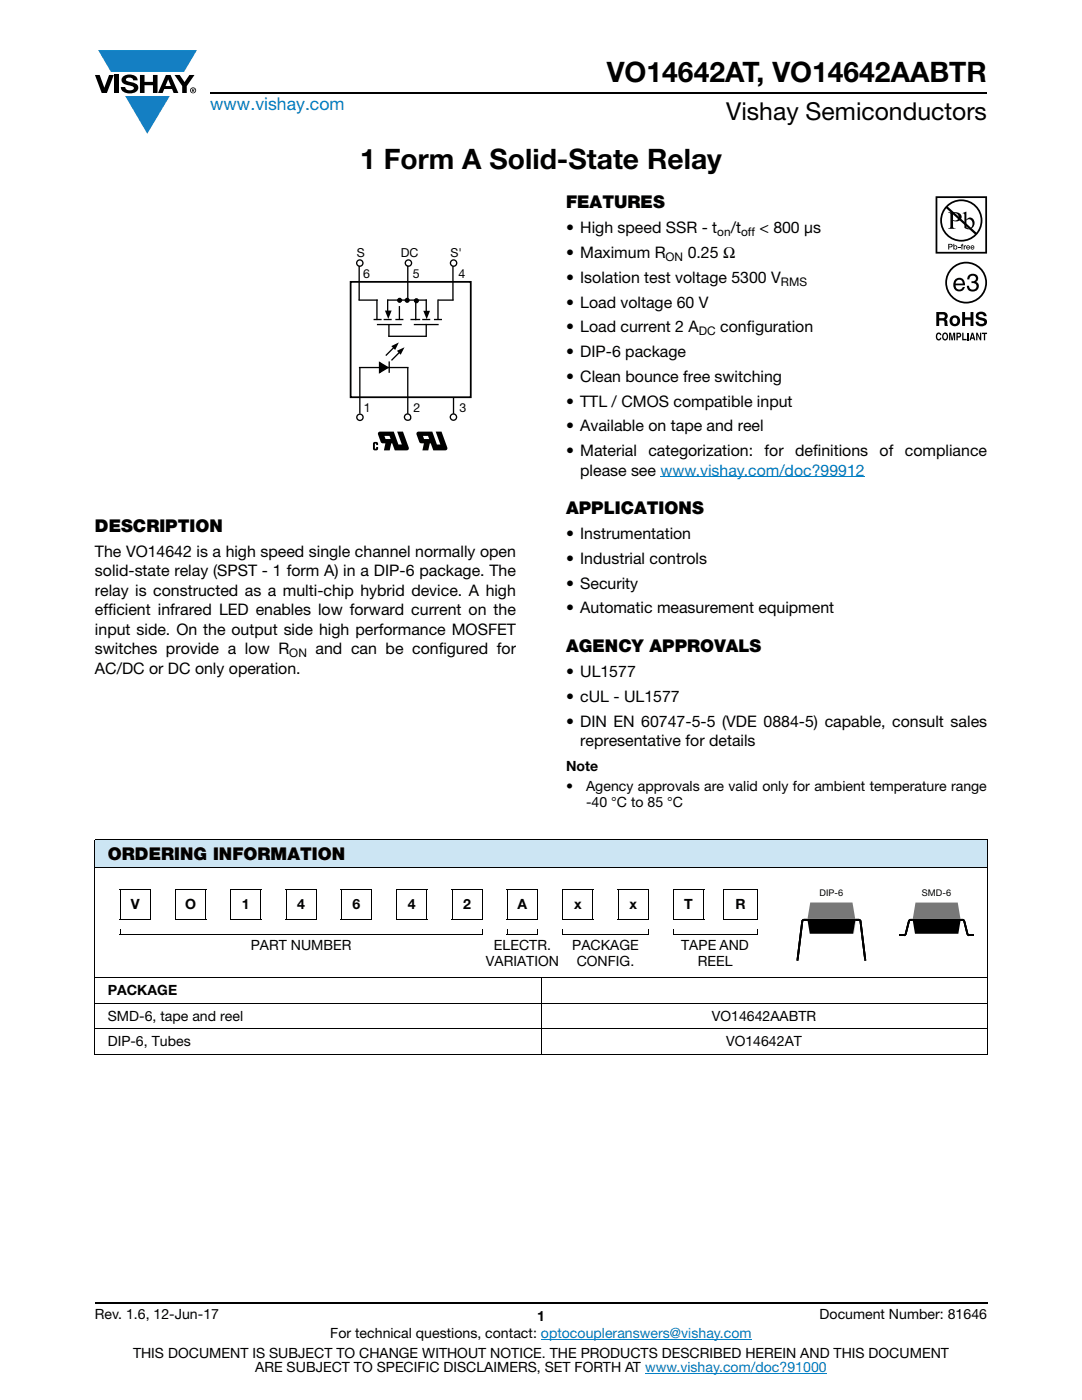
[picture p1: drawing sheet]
<svg xmlns="http://www.w3.org/2000/svg" width="216mm" height="279mm" viewBox="0 0 216 279" stroke-linecap="round" stroke-linejoin="round" font-family="sans-serif">
<g fill="#147fc3">
<path d="M19.6 10h19.7l-2.6 4.3h-1.1h-13.5z"/>
<path d="M25 19.2h8.9l-4.5 7.5z"/>
</g>
<g fill="#000">
<path d="M18.9 15h1l.9 2.5 1-2.5h.9l-1.4 3.6h-1zM22.9 15h.9v3.6h-.9zM24.6 15.3a2.1 2.1 0 0 1 2.8 .3l.1 .4h-.9a.79 .79 0 0 0-.7-.5 .79 .79 0 0 0-.8 .4l.3 .3 1 .2a1.08 1.08 0 0 1 1.2 1 1.08 1.08 0 0 1-1.1 1.2 1.73 1.73 0 0 1-2.4-1.2h.9a.96 .96 0 0 0 .8 .6 .96 .96 0 0 0 .9-.4 1.31 1.31 0 0 0-1.2-.6 1.03 1.03 0 0 1-1.1-.6 1.03 1.03 0 0 1 .2-1.1zM27.9 15h.9v1.3h1.7v-1.3h.9v3.6h-.9v-1.6h-1.7v1.6h-.9zM34.8 15h1.1l.9 1.4 1-1.4h1l-1.5 2.2v1.4h-.9v-1.4z"/>
<path d="M33.6 15.9l.5 1.3h-1.1zM33.1 15l-1.6 3.6h1l.3-.8h1.5l.3 .8h1l-1.6-3.6z"/>
<path d="M38.4 17.8h.2v.2h-.2zM38.3 17.7v.7h.1v-.3l.4 .3-.2-.3 .2-.2-.1-.2z"/>
<path d="M38.1 18a.46 .46 0 0 1 .9 0 .46 .46 0 0 1-.9 0zM37.9 18a.6 .6 0 0 0 1.2 0 .6 .6 0 0 0-1.2 0z"/>
</g>
<path d="M42 18.6h155M18.9 260h178.1" fill="none" stroke="#000" stroke-width=".36"/>
<path d="M131.8 95.2h40.8M107.9 267.3h42.1M128.7 274h36.3" fill="none" stroke="#007ec4" stroke-width=".2"/>
<path d="M69.8 49.1h24.3v40.8h-24.3z" fill="#fff"/>
<path d="M75.7 72.3l1.7 1.1-1.7 1z" fill="#000"/>
<path d="M75.7 72.3l1.7 1.1-1.7 1zM77.7 72.3v2" fill="none" stroke="#000" stroke-width=".26"/>
<circle cx="71.8" cy="52.5" r=".63" fill="#fff"/>
<circle cx="71.8" cy="52.5" r=".63" fill="none" stroke="#000" stroke-width=".26"/>
<circle cx="81.5" cy="52.5" r=".63" fill="#fff"/>
<circle cx="81.5" cy="52.5" r=".63" fill="none" stroke="#000" stroke-width=".26"/>
<circle cx="90.5" cy="52.5" r=".63" fill="#fff"/>
<circle cx="90.5" cy="52.5" r=".63" fill="none" stroke="#000" stroke-width=".26"/>
<circle cx="90.5" cy="83.2" r=".63" fill="#fff"/>
<g fill="none" stroke="#000" stroke-width=".26">
<path d="M71.7 53.2v6.6M77.4 59.9v2.1M77.4 59.9h7.7v2.1M83 59.9v3.9M71.8 73.4h9.6M74.7 63.8h1.3M75.3 64.8h4.7M76.7 63.8h1.3M78.5 69.5l-1.4 1.4M79 63.8h1.4M79.6 70.4l-1.4 1.4M82 63.8h1.7"/>
<path d="M82.7 64.8h4.7M84.4 63.8h1.3M85.1 64.8v2.3M86.7 63.8h1.4"/>
<circle cx="79.7" cy="59.9" r=".38"/>
<circle cx="81.2" cy="59.9" r=".38"/>
<circle cx="83.1" cy="60" r=".38"/>
<circle cx="90.5" cy="83.2" r=".63"/>
</g>
<g fill="#000">
<path d="M78.1 69.1l1.5-.8-.8 1.5zM79.2 70l1.5-.7-.7 1.5z"/>
<circle cx="79.7" cy="59.9" r=".38"/>
<circle cx="81.2" cy="59.9" r=".38"/>
<circle cx="83.1" cy="60" r=".38"/>
</g>
<circle cx="81.3" cy="83.2" r=".63" fill="#fff"/>
<circle cx="81.3" cy="83.2" r=".63" fill="none" stroke="#000" stroke-width=".26"/>
<circle cx="71.8" cy="83.3" r=".63" fill="#fff"/>
<g fill="none" stroke="#000" stroke-width=".26">
<path d="M71.7 59.9h3.6M75.2 59.9v3.8M81.4 53.1v6.7M87.4 59.9v3.7M87.6 59.9h2.8M90.4 53.2v6.6M71.8 73.4v9M77.6 67.1h7.3M77.6 64.9v2.1M79.7 61.2v2.4M81.4 73.4v9M90.5 79.4v3"/>
<circle cx="71.8" cy="83.3" r=".63"/>
</g>
<g fill="#000">
<path d="M76.8 62h1.3l-.6 1.7zM84.5 62h1.3l-.7 1.7zM74.5 88.3a.54 .54 0 0 1 .7-.1 .54 .54 0 0 1 .2 .6h-.3l-.1-.2h-.2v.9h.2l.1-.3h.3v.4a.58 .58 0 0 1-1 0z"/>
<path d="M76.7 87h1l.2 .6h-1zM75.5 86.3l-.1 .4 .6 1.5 .2 .2 .7 .1-.3 1.4h1.2l.3-1.4h.2l.5 1.4h2.4a.42 .42 0 0 0 .4-.6l-1.2-3.2h-1.2l1 2.6h-.7l-.9-2.6h-2.8z"/>
<path d="M84.4 87h1l.2 .6h-1zM83.2 86.3l-.1 .4 .6 1.5 .2 .2 .7 .1-.3 1.4h1.2l.3-1.4h.1l.6 1.4h2.4a.42 .42 0 0 0 .4-.6l-1.2-3.2h-1.2l1 2.6h-.7l-.9-2.6h-2.8z"/>
</g>
<path d="M70 56.3h23.9v23h-23.9z" fill="none" stroke="#000" stroke-width=".35"/>
<g fill="#fff">
<path d="M21.2 44.4h37.5v50.9h-37.5z"/>
<path d="M186.7 39.2h10.3v28.8h-10.3z"/>
</g>
<g fill="#000">
<path d="M191.2 49.3h.4v.1h-.4zM191.9 48.7h.3l-.2 .2 .2 .1v.1h-.2v.7h-.1v-.7h-.2zM192.3 49h.2v.1l.3-.1v.1l-.3 .1v.6h-.2zM193.3 54.9a1.07 1.07 0 0 1 1.3-.2 1.07 1.07 0 0 1 .5 1.2l-.4 .4a1.06 1.06 0 0 1 .5 1.4 1.06 1.06 0 0 1-1.4 .5l-.2-.1a1.02 1.02 0 0 1-.7-1.1h.5a.71 .71 0 0 0 .9 .8 .71 .71 0 0 0 .3-1.2l-.7-.1v-.4a.59 .59 0 0 0 .8-.4 .59 .59 0 0 0-.6-.7 .66 .66 0 0 0-.7 .8h-.4zM186.9 66.6l.4-.2h.3l.2 .5-.6-.2a.66 .66 0 0 0 .1 1l.3-.3h.2a.54 .54 0 0 1-.4 .6 .54 .54 0 0 1-.6-.5zM189.4 66.4h.4l.2 1.2 .2-1.2h.4v1.5h-.3v-1.3l-.2 1.3h-.2l-.3-1.3v1.3h-.2zM192 66.4h.3v1.2h.6v.3h-.9zM192 62.3h.6v1h1.1v-1h.5v2.8h-.5v-1.3h-1.1v1.3h-.6zM193 66.4h.3v1.5h-.3zM195 62.4a1.15 1.15 0 0 1 1.9 .7h-.6v-.2a.68 .68 0 0 0-1-.1v.4l.2 .1a1.29 1.29 0 0 1 1.5 .9 1.17 1.17 0 0 1-1.2 .9 1.17 1.17 0 0 1-1.1-.9h.5l.1 .2a.67 .67 0 0 0 1.1-.1l-.3-.3-.5-.1a.82 .82 0 0 1-.9-.5 .82 .82 0 0 1 .3-1zM194.8 66.4h.3l.5 1.1v-1.1h.2v1.5h-.3l-.5-1.1v1.1h-.2zM195.9 66.4h1.1v.3h-.4v1.2h-.3v-1.2h-.4z"/>
<path d="M187 39.5h9.6v10.8h-9.6zM186.7 39.2v11.4h10.3v-11.4z"/>
<path d="M189 56.4a3.8 3.8 0 0 1 7.6 0 3.8 3.8 0 0 1-7.6 0zM188.6 56.4a4.2 4.2 0 0 0 8.4 0 4.2 4.2 0 0 0-8.4 0z"/>
<path d="M189.1 41.3a3.9 3.9 0 0 1 5.3-.2 3.9 3.9 0 0 1 .4 5.3zM188.8 41.6l5.7 5.2a3.9 3.9 0 0 1-5.3 .1 3.9 3.9 0 0 1-.4-5.3zM187.6 44a4.2 4.2 0 0 0 8.4 0 4.2 4.2 0 0 0-8.4 0z"/>
<path d="M189.4 48.8v.4h.4v-.3zM189.2 48.7h.7l.2 .3-.2 .3-.5 .1v.4h-.2z"/>
<path d="M190.2 42.6v1.3a.75 .75 0 0 0 1.1-.6 .75 .75 0 0 0-1.1-.7zM189.2 42.4a2.81 2.81 0 0 1 2.4 .3 .97 .97 0 0 1 0 1.2 .97 .97 0 0 1-1.2 .2h-.2v1.1v.2l.5 .3h-1.5l.3-.2 .1-.3v-2.3v-.3z"/>
<path d="M190.4 49.4a.26 .26 0 0 0 .5 0 .26 .26 0 0 0-.5 0zM190.2 48.7h.2v.4a.38 .38 0 0 1 .5 0 .38 .38 0 0 1 0 .6 .38 .38 0 0 1-.5 0l-.2 .1z"/>
<path d="M190.9 56.1l-.2 .5h1.4a.7 .7 0 0 0-.4-.7 .7 .7 0 0 0-.8 .2zM190.7 55.7a1.18 1.18 0 0 1 1.4-.1 1.18 1.18 0 0 1 .5 1.3h-1.9a.73 .73 0 0 0 .5 .9 .73 .73 0 0 0 .9-.5h.4a1.21 1.21 0 0 1-1.6 .8 1.21 1.21 0 0 1-.6-1.7z"/>
<path d="M192.8 44v1.3l.2 .2a.72 .72 0 0 0 .8-.1 .72 .72 0 0 0 .3-.7 .72 .72 0 0 0-.4-.8 .72 .72 0 0 0-.9 .1zM192.1 42.5l.7-.3v1.6a.89 .89 0 0 1 1.1-.3 .89 .89 0 0 1 .6 1 1.23 1.23 0 0 1-.7 1.2 1.23 1.23 0 0 1-1.4-.2v-2.7z"/>
<path d="M193 49.2v.1h.4l-.2-.2zM193 49h.4l.2 .4h-.6v.2l.5-.1a.42 .42 0 0 1-.6 .2 .42 .42 0 0 1 .1-.7z"/>
<path d="M193.9 49.2l-.1 .1h.5l-.3-.2zM193.8 49h.5l.1 .4h-.6l.1 .2 .5-.1a.42 .42 0 0 1-.6 .2 .42 .42 0 0 1 0-.7z"/>
<path d="M187.4 62.8v.7h.9a.39 .39 0 0 0 .1-.7zM186.8 62.3h1.4a.79 .79 0 0 1 .8 .4 .79 .79 0 0 1-.1 .9l-.2 .1a.98 .98 0 0 1 .4 1.2l.1 .2h-.7l-.2-1.1h-.9v1.1h-.6z"/>
<path d="M188.4 66.7a.64 .64 0 0 0 .2 1l.1-.1a.64 .64 0 0 0-.1-1zM188.2 66.5l.2-.1a.56 .56 0 0 1 .7 .3 .82 .82 0 0 1-.5 1.3l-.2-.1a.89 .89 0 0 1-.2-1.4z"/>
<path d="M190.3 63.5a.63 .63 0 0 0-.3 .7 .63 .63 0 0 0 .8 .4 .63 .63 0 0 0 .2-.8 .63 .63 0 0 0-.7-.3zM189.5 64a1.09 1.09 0 0 1 2.1 0 1.09 1.09 0 0 1-2.1 0z"/>
<path d="M191.1 66.7v.4l.4-.1v-.3zM190.8 66.4h.6a.5 .5 0 0 1 .4 .5 .5 .5 0 0 1-.4 .5h-.3v.5h-.3z"/>
<path d="M194 66.7l-.1 .6h.3zM193.9 66.4h.3l.4 1.5h-.3v-.3h-.5l-.1 .3h-.3z"/>
</g>
<path d="M18.9 167.6h178.1v5.5h-178.1z" fill="#cce5f3"/>
<g fill="#fff">
<path d="M57.1 185.5h11v1h-11z"/>
<path d="M129.3 185.5h11.1v1h-11.1z"/>
<path d="M151.1 186.5h5v8.6h-5z"/>
</g>
<g fill="none" stroke="#000" stroke-width=".2">
<path d="M18.9 167.6h178.1M18.9 173.1h178.1M18.9 167.7v27.4M23.9 177.5h6.2M24 177.6v5.8M30 177.6v5.8M34.9 177.5h6.2M35 177.6v5.8M41 177.6v5.8M46 177.5h6.2M46 177.6v5.8M52.1 177.6v5.8"/>
<path d="M57 177.5h6.2M57.1 177.6v5.8M63.1 177.6v5.8M68 177.5h6.2M68.1 177.6v5.8M74.1 177.6v5.8M79.1 177.5h6.2M79.2 177.6v5.8M85.2 177.6v5.8M90.1 177.5h6.2M90.2 177.6v5.8M96.2 177.6v5.8"/>
<path d="M101.2 177.5h6.2M101.2 177.6v5.8M107.3 177.6v5.8M112.2 177.5h6.2M112.3 177.6v5.8M118.3 177.6v5.8M123.2 177.5h6.2M123.3 177.6v5.8M129.3 177.6v5.8M134.3 177.5h6.2M134.4 177.6v5.8M140.4 177.6v5.8"/>
<path d="M144.3 177.5h6.9M144.4 177.6v5.8M151.1 177.6v5.8M197 167.7v27.4M18.9 195.1h178.1M18.9 195.2v5M23.9 183.5h6.2M23.9 186.5h72.4M34.9 183.5h6.2M46 183.5h6.2M57 183.5h6.2M68 183.5h6.2"/>
<path d="M79.1 183.5h6.2M90.1 183.5h6.2M101.2 183.5h6.2M101.2 186.5h6.2M107.9 195.1v15.5M112.2 183.5h6.2M112.2 186.5h17.2M123.2 183.5h6.2M134.3 183.5h6.2M134.3 186.5h16.9M144.3 183.5h6.9M197 195.2v15.2"/>
<path d="M18.9 200.3h178.1M18.9 205.4h178.1M18.9 210.5h89M18.9 200.3v10.1M108 210.5h89"/>
</g>
<path d="M23.9 185.5h.1v.9h-.1zM96.1 185.5h.2v.9h-.2zM101.2 185.5h.1v.9h-.1zM107.2 185.5h.2v.9h-.2zM112.2 185.5h.2v.9h-.2zM129.3 185.5h.1v.9h-.1zM134.3 185.5h.2v.9h-.2zM151 185.5h.2v.9h-.2z" fill="#000"/>
<path d="M158.9 177.4h35.4v14.3h-35.4z" fill="#fff"/>
<path d="M171.9 186.9l.3-.1 .6 4.7h-.3z" fill="#000"/>
<path d="M172.5 191.5h.3v.2h-.3z" fill="#333"/>
<path d="M170.7 183.4l.9 .1 .3 .4-1.2-.1zM171.5 183.9h.4v.4l-.3 .1zM171.6 184.4l.3-.1 .3 2h-.4z" fill="#000"/>
<path d="M171.8 186.3h.4v.5l-.3 .1z" fill="#333"/>
<path d="M171.9 186.9l.3-.1 .6 4.7h-.3z" fill="#000"/>
<path d="M172.5 191.5h.3v.2h-.3z" fill="#333"/>
<path d="M170.7 183.4l.9 .1 .3 .4-1.2-.1zM171.5 183.9h.4v.4l-.3 .1zM171.6 184.4l.3-.1 .3 2h-.4z" fill="#000"/>
<path d="M171.8 186.3h.4v.5l-.3 .1z" fill="#333"/>
<path d="M170.7 183.4l.9 .1 .3 .4-1.2-.1zM171.5 183.9h.4v.4l-.3 .1zM171.6 184.3h.3l.3 2.1-.4 .1zM171.8 186.5l.4-.1v.4l-.3 .1zM171.9 186.9l.3-.1 .6 4.7h-.3zM172.5 191.5h.3v.2h-.3z" fill="#000"/>
<path d="M159 191.5h.3v.2h-.4z" fill="#363636"/>
<path d="M159.5 186.8l.4 .1-.6 4.6h-.3zM159.6 186.3h.4l-.1 .6-.4-.1zM159.8 184.3l.4 .1-.2 1.9h-.4zM159.9 183.9h.4l-.1 .5-.4-.1zM160 183.6l.4-.2h.7v.4l-1.2 .1z" fill="#000"/>
<path d="M159 191.5h.3v.2h-.4z" fill="#363636"/>
<path d="M159 191.5h.3v.2h-.4zM159.5 186.8l.4 .1-.6 4.6h-.3zM159.6 186.3h.4l-.1 .6-.4-.1zM159.6 186.4l.3 .1v.4l-.4-.1zM159.8 184.3l.4 .1-.3 2.1-.3-.1zM159.8 184.3l.4 .1-.2 1.9h-.4zM159.9 183.9h.4l-.1 .5-.4-.1zM160 183.6l.4-.2h.7v.4l-1.2 .1zM161.1 183.7h9.6l-.5 2.6h-8.6z" fill="#000"/>
<path d="M170.4 183.8v2.6" fill="none" stroke="#252525" stroke-width=".43"/>
<path d="M161.1 183.6h9.6" fill="none" stroke="#000" stroke-width=".37"/>
<path d="M161.7 180.1h8.4l.6 3.3h-9.6z" fill="#787878"/>
<path d="M181.4 183.5l.7-.1v.4h-.5l-.7 2.5-.2 .4-.3 .1 .8-2.9zM182.1 183.7h9.6l-.5 2.7h-8.6zM191.6 183.4l.7 .1 .2 .2 .9 3.1-.3-.1-.3-.4-.6-2.5h-.6zM193.7 186.4h.6v.4h-.6z" fill="#000"/>
<path d="M182.1 183.6h9.5" fill="none" stroke="#000" stroke-width=".37"/>
<path d="M193.4 186.4h.3v.4h-.3z" fill="#333"/>
<path d="M193.7 186.4h.6v.4h-.6z" fill="#000"/>
<path d="M193.4 186.4h.3v.4h-.3z" fill="#333"/>
<path d="M179.4 186.4h.6v.4h-.6zM193.4 186.4h.9v.4h-.9z" fill="#000"/>
<path d="M180 186.4h.4v.4h-.4z" fill="#5b5b5b"/>
<path d="M179.4 186.4h.6v.4h-.6z" fill="#000"/>
<path d="M180 186.4h.4v.4h-.4z" fill="#5b5b5b"/>
<path d="M179.4 186.4h1v.4h-1z" fill="#000"/>
<path d="M182.7 180.1h8.4l.6 3.3h-9.6z" fill="#787878"/>
<g font-size="5.6">
<text x="121.1" y="16.4">VO14642AT, VO14642AABTR</text>
<text x="71.9" y="33.8">1 Form A Solid-State Relay</text>
</g>
<text font-size="4.9" x="144.9" y="24">Vishay Semiconductors</text>
<text font-size="3.5" fill="#007ec4" x="42" y="21.9">www.vishay.com</text>
<g font-size="3.5">
<text x="112.9" y="41.5">FEATURES</text>
<text x="18.9" y="106.1">DESCRIPTION</text>
<text x="112.9" y="102.6">APPLICATIONS</text>
<text x="112.9" y="130.1">AGENCY APPROVALS</text>
<text x="21.5" y="171.7">ORDERING INFORMATION</text>
</g>
<g font-size="3.2">
<text x="112.9" y="46.6">• High speed SSR - t</text>
<text x="145.8" y="46.6">/t</text>
<text x="151.5" y="46.6">&lt; 800 μs</text>
<text x="112.9" y="51.5">• Maximum R</text>
<text x="137.2" y="51.5">0.25 Ω</text>
<text x="112.9" y="56.5">• Isolation test voltage 5300 V</text>
<text x="112.9" y="61.4">• Load voltage 60 V</text>
<text x="112.9" y="66.3">• Load current 2 A</text>
<text x="112.9" y="71.3">• DIP-6 package</text>
<text x="143.7" y="66.3">configuration</text>
<text x="112.9" y="76.2">• Clean bounce free switching</text>
<text x="112.9" y="81.2">• TTL / CMOS compatible input</text>
<text x="112.9" y="86.1">• Available on tape and reel</text>
<text x="112.9" y="91">• Material</text>
<text x="115.8" y="94.9">please see www.vishay.com/doc?99912</text>
<text x="129.4" y="91">categorization:</text>
<text x="152.6" y="91">for</text>
<text x="158.7" y="91">definitions</text>
<text x="175.5" y="91">of</text>
<text x="180.6" y="91">compliance</text>
<text x="112.9" y="107.6">• Instrumentation</text>
<text x="18.9" y="111.2">The VO14642 is a high speed single channel normally open</text>
<text x="112.9" y="112.5">• Industrial controls</text>
<text x="18.9" y="115">solid-state relay (SPST - 1 form A) in a DIP-6 package. The</text>
<text x="18.9" y="118.9">relay is constructed as a multi-chip hybrid device. A high</text>
<text x="112.9" y="117.5">• Security</text>
<text x="18.9" y="122.8">efficient infrared LED enables low forward current on the</text>
<text x="112.9" y="122.4">• Automatic measurement equipment</text>
<text x="18.9" y="126.7">input side. On the output side high performance MOSFET</text>
<text x="18.9" y="130.6">switches provide a low R</text>
<text x="63" y="130.6">and can be configured for</text>
<text x="18.9" y="134.5">AC/DC or DC only operation.</text>
<text x="112.9" y="135.1">• UL1577</text>
<text x="112.9" y="140.1">• cUL - UL1577</text>
<text x="112.9" y="145">• DIN EN 60747-5-5 (VDE 0884-5) capable, consult sales</text>
<text x="115.8" y="148.9">representative for details</text>
</g>
<g font-size="2.8">
<text x="112.9" y="153.9">Note</text>
<text x="112.9" y="157.8">•</text>
<text x="116.9" y="157.8">Agency approvals are valid only for ambient temperature range</text>
<text x="116.9" y="161">-40 °C to 85 °C</text>
<text x="26.1" y="181.4">V</text>
<text x="36.9" y="181.4">O</text>
<text x="48.3" y="181.4">1</text>
<text x="59.3" y="181.4">4</text>
<text x="70.4" y="181.4">6</text>
<text x="81.4" y="181.4">4</text>
<text x="92.4" y="181.4">2</text>
<text x="103.3" y="181.4">A</text>
<text x="114.6" y="181.4">x</text>
<text x="125.6" y="181.4">x</text>
<text x="136.5" y="181.4">T</text>
<text x="146.7" y="181.4">R</text>
<text x="50" y="189.6">PART NUMBER</text>
<text x="98.6" y="189.6">ELECTR.</text>
<text x="114.2" y="189.6">PACKAGE</text>
<text x="135.9" y="189.6">TAPE AND</text>
<text x="97" y="192.8">VARIATION</text>
<text x="115.1" y="192.8">CONFIG.</text>
<text x="139.3" y="192.8">REEL</text>
<text x="21.5" y="198.6">PACKAGE</text>
<text x="21.5" y="203.7">SMD-6, tape and reel</text>
<text x="142" y="203.7">VO14642AABTR</text>
<text x="21.5" y="208.8">DIP-6, Tubes</text>
<text x="144.9" y="208.8">VO14642AT</text>
<text x="18.9" y="263.3">Rev. 1.6, 12-Jun-17</text>
<text x="107.2" y="263.6">1</text>
<text x="163.6" y="263.3">Document Number: 81646</text>
<text x="65.9" y="267.1">For technical questions, contact: optocoupleranswers@vishay.com</text>
<text x="26.5" y="271">THIS DOCUMENT IS SUBJECT TO CHANGE WITHOUT NOTICE. THE PRODUCTS DESCRIBED HEREIN AND THIS DOCUMENT</text>
<text x="50.9" y="273.8">ARE SUBJECT TO SPECIFIC DISCLAIMERS, SET FORTH AT www.vishay.com/doc?91000</text>
</g>
<g font-size="2.5">
<text x="71.2" y="51.4">S</text>
<text x="80" y="51.2">DC</text>
<text x="89.9" y="51.4">S'</text>
<text x="72.5" y="55.6">6</text>
<text x="82.3" y="55.6">5</text>
<text x="91.5" y="55.6">4</text>
<text x="72.6" y="82.2">1</text>
<text x="82.5" y="82.2">2</text>
<text x="91.7" y="82.2">3</text>
</g>
<g font-size="2.4">
<text x="143.1" y="47.1">on</text>
<text x="147.9" y="47.1">off</text>
<text x="132.8" y="52.1">ON</text>
<text x="155.8" y="57">RMS</text>
<text x="139.4" y="66.9">DC</text>
<text x="57.7" y="131.1">ON</text>
</g>
<g font-size="1.8">
<text x="163.5" y="178.9">DIP-6</text>
<text x="184" y="178.9">SMD-6</text>
</g>
</svg>
